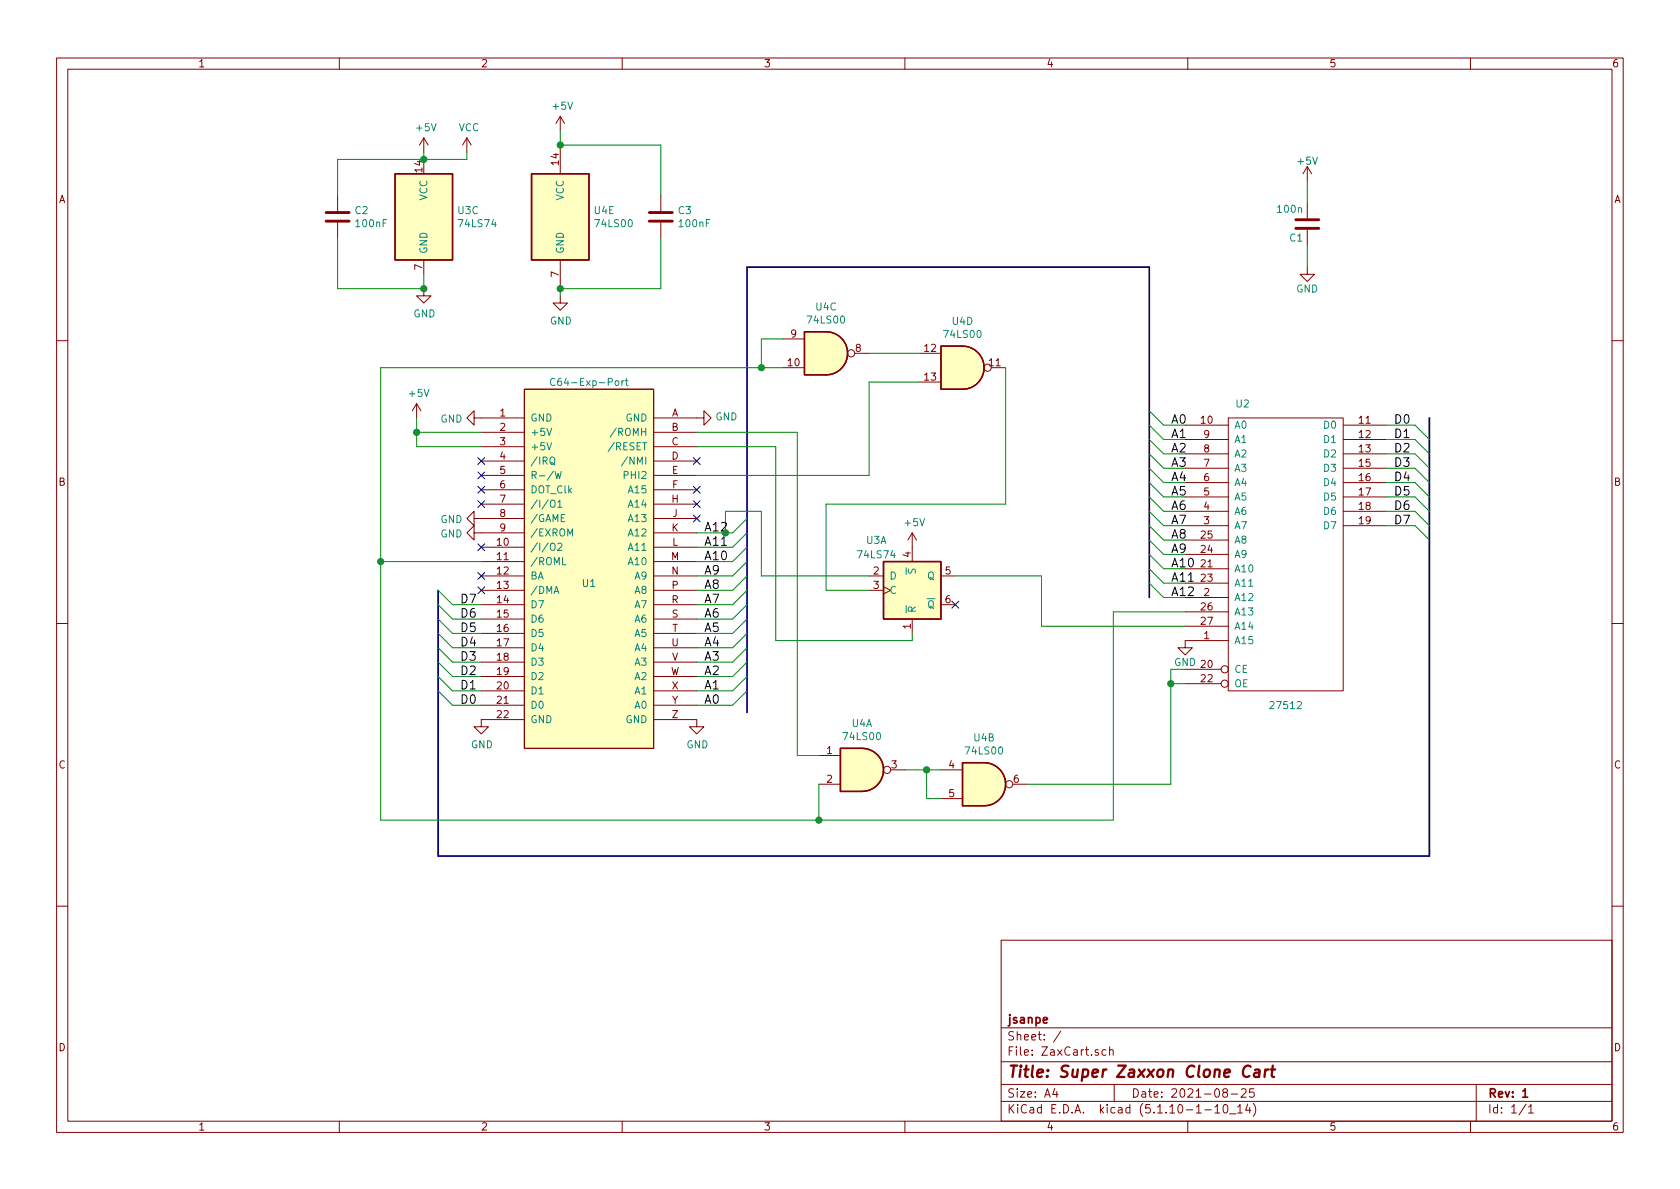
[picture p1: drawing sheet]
<svg xmlns="http://www.w3.org/2000/svg" width="297mm" height="210mm" viewBox="0 0 297 210" stroke-linecap="round" stroke-linejoin="round" font-family="sans-serif">
<g fill="none" stroke="#840000" stroke-width=".18">
<path d="M10 10.3h277v189.9h-277zM12 12.2h273v186.1h-273zM60 10.3v1.9M110 10.3v1.9M160 10.3v1.9M210 10.3v1.9M260 10.3v1.9M59.7 34.5v2.8M59.7 39.4v2.8M74.9 24.4v2.5M74.9 24.4l-.7 1.2M74.9 24.4l.8 1.2"/>
<path d="M82.5 24.4l-.7 1.2M82.5 24.4v2.5M82.5 24.4l.8 1.2M99.1 20.6v2.5M99.1 25.6v5.1M99.1 20.6l-.8 1.2M99.1 20.6l.7 1.2M116.8 34.5v2.8M116.8 39.4v2.8M231.1 29.5v2.5M231.1 35.8v2.8M231.1 29.5l-.7 1.2"/>
<path d="M231.1 29.5l.8 1.2M74.9 51v1.3h1.3l-1.3 1.3-1.2-1.3h1.2M74.9 46v2.5M99.1 52.3v1.3h1.2l-1.2 1.3-1.3-1.3h1.3M99.1 46v5M138.4 59.9h3.8M231.1 47.2v1.3h1.3l-1.3 1.3-1.2-1.3h1.2M231.1 40.6v2.8M10 60.2h2M73.7 71.4l-.8 1.2M73.7 71.4v2.5M73.7 71.4l.7 1.2"/>
<path d="M83.8 73.9v-1.3l-1.3 1.3 1.3 1.3v-1.3h8.9M85.1 76.4h7.6M85.1 79h7.6M92.7 68.8h22.9v63.5h-22.9zM115.6 73.9h8.9v-1.3l1.2 1.3-1.2 1.3v-1.3M115.6 76.4h7.6M115.6 79h7.6M138.4 65h3.8M151.1 62.5h2.6M162.6 62.5h3.8M162.6 67.6h3.8M175.3 65h2.5"/>
<path d="M209.5 75.2h7.7M209.5 77.7h7.7M217.2 73.9h20.3v48.3h-20.3zM237.5 75.2h7.6M237.5 77.7h7.6M285 60.2h2M83.8 94.2v-1.2l-1.3 1.2 1.3 1.3v-1.3h8.9M83.8 91.7v-1.3l-1.3 1.3 1.3 1.3v-1.3h8.9M85.1 81.5h7.6M85.1 84.1h7.6M85.1 86.6h7.6M85.1 89.1h7.6"/>
<path d="M85.1 96.8h7.6M85.1 99.3h7.6M115.6 81.5h7.6M115.6 84.1h7.6M115.6 86.6h7.6M115.6 89.1h7.6M115.6 91.7h7.6M115.6 94.2h7.6M115.6 96.8h7.6M115.6 99.3h7.6M161.3 94.2v5.1M161.3 94.2l-.8 1.3"/>
<path d="M161.3 94.2l.8 1.3M209.5 80.3h7.7M209.5 82.8h7.7M209.5 85.3h7.7M209.5 87.9h7.7M209.5 90.4h7.7M209.5 93h7.7M209.5 98h7.7M209.5 95.5h7.7M237.5 80.3h7.6M237.5 82.8h7.6M237.5 85.3h7.6"/>
<path d="M237.5 87.9h7.6M237.5 90.4h7.6M237.5 93h7.6M10 110.3h2M85.1 101.8h7.6M85.1 104.4h7.6M85.1 106.9h7.6M85.1 109.5h7.6M85.1 112h7.6M85.1 114.5h7.6M85.1 117.1h7.6M85.1 119.6h7.6"/>
<path d="M115.6 101.8h7.6M115.6 104.4h7.6M115.6 106.9h7.6M115.6 109.5h7.6M115.6 112h7.6M115.6 114.5h7.6M115.6 117.1h7.6M115.6 119.6h7.6M153.7 101.8h2.5M153.7 104.4h2.5M156.2 103.8l1.3 .6-1.3 .6M161.3 109.5v2.5"/>
<path d="M166.4 101.8h2.5M166.4 106.9h2.5M209.5 105.7h7.7M209.5 118.4h6.4M209.5 100.6h7.7M209.5 103.1h7.7M209.5 108.2h7.7M209.5 110.7h7.7M217.2 113.3h-7.7v1.2h1.3l-1.3 1.3-1.2-1.3h1.2M285 110.3h2M85.1 122.2h7.6M85.1 124.7h7.6"/>
<path d="M92.7 127.2h-7.6v1.3h1.3l-1.3 1.3-1.3-1.3h1.3M115.6 127.2h7.6v1.3h1.3l-1.3 1.3-1.3-1.3h1.3M115.6 122.2h7.6M115.6 124.7h7.6M144.8 133.6h3.8M144.8 138.7h3.8M157.5 136.1h2.5M166.4 136.1h3.8M179.1 138.7h2.5M209.5 120.9h6.4M166.4 141.2h3.8M10 160.2h2"/>
<path d="M177 166.3h108v32h-108zM285 160.2h2M60 198.3v1.9M110 198.3v1.9M160 198.3v1.9M177 194.8h108M177 191.8h108M177 187.8h108M177 181.8h108M186.5 192.5l-.4 1h1M186.8 193v1M187.6 182.3l-1.3 2"/>
<path d="M195.6 185.7l-.5-.1-.3 .3 .2 .6h.6M196.2 185.7l.2-.1 .4 .1v.9M196.2 185.1v1.5M197 191.8v3M210 198.3v1.9M213 196.3h1.2M214.8 195.8l.4-.5v1.5M214.8 196.8h.9M216.4 195.5l.3-.2a.94 .94 0 0 1 0 1.5l-.4-.3v-.6zM216.5 193.2l-.3-.3 .1-.2a.48 .48 0 0 1 .6-.1l.1 .2-.1 .3-.6 .1a.48 .48 0 0 0 0 .7l.2 .1 .5-.1v-.4l-.2-.3M217.4 197h1.1M217.7 193.5h1.1"/>
<path d="M218.8 195.8l.5-.5v1.5M218.8 196.8h.9M219.5 192.7l.2-.2h.3l.3 .2v.3v.2l-.9 .8h.9M220.6 195.2l-.4 1.1h1M221 195.8v1M221.6 195.1a1.71 1.71 0 0 1 0 2.3M221.7 192.5h-.7l-.1 .7 .2-.1 .5 .1 .2 .2-.1 .5-.2 .1-.6-.1M260 198.3v1.9M261 191.8v6.5M269.8 195.2l-1.2 2M270.3 195.8l.4-.5v1.5M270.3 196.8h.8"/>
<circle cx="150.5" cy="62.5" r=".63"/>
<circle cx="174.6" cy="65" r=".63"/>
<circle cx="216.5" cy="118.4" r=".63"/>
<circle cx="156.8" cy="136.1" r=".63"/>
<circle cx="178.4" cy="138.7" r=".63"/>
<circle cx="216.5" cy="120.9" r=".63"/>
</g>
<path d="M269.2 193l.5-.5v1.5M269.2 194h.9" fill="none" stroke="#840000" stroke-width=".3"/>
<path d="M221.1 188.6a.87 .87 0 0 0-1 0 .87 .87 0 0 0-.3 1 .69 .69 0 0 0 .3 .8 .69 .69 0 0 0 .8-.1M221.9 189.2h.8l-.1 1.2M222.7 189.6l-.7 .1a.4 .4 0 0 0-.3 .3 .4 .4 0 0 0 .2 .4l.7-.1M223.7 189.1l-.1 1.3M224.3 189.1a.55 .55 0 0 0-.6 .4M224.7 189.1h.8M225 188.4l-.2 1.8 .1 .1 .4 .1" fill="none" stroke="#840000" stroke-width=".41"/>
<g fill="#ffffc2" stroke="#ffffc2" stroke-width=".18">
<path d="M92.7 68.8h22.9v63.5h-22.9z"/>
<path d="M156.2 99.3h10.2v10.2h-10.2z"/>
<path d="M69.8 30.7h10.2v15.3h-10.2z"/>
<path d="M152.4 132.3a3.8 3.8 0 0 1 3.8 3.8 3.8 3.8 0 0 1-3.8 3.8z"/>
<path d="M148.6 132.3h3.8v7.6h-3.8z"/>
<path d="M174 134.9a3.8 3.8 0 0 1 3.8 3.8 3.8 3.8 0 0 1-3.8 3.8z"/>
<path d="M170.2 134.9h3.8v7.6h-3.8z"/>
<path d="M146 58.7a3.8 3.8 0 0 1 3.9 3.8 3.8 3.8 0 0 1-3.9 3.8z"/>
<path d="M142.2 58.7h3.8v7.6h-3.8z"/>
<path d="M170.2 61.2a3.8 3.8 0 0 1 3.8 3.8 3.8 3.8 0 0 1-3.8 3.8z"/>
<path d="M166.4 61.2h3.8v7.6h-3.8z"/>
<path d="M94 30.7h10.1v15.3h-10.1z"/>
</g>
<g fill="none" stroke="#008484" stroke-width=".18">
<path d="M96.7 75.7l.4 1.3 .4-1.3M96.7 78.3l.4 1.2 .4-1.2M98.1 67a.51 .51 0 0 0-.6 0 .51 .51 0 0 0-.2 .6 .46 .46 0 0 0 .3 .5 .46 .46 0 0 0 .5-.1M109 75.7l-1.1 1.6M110 67.3v.9M110.3 67.3l-.3 .3M110.6 67.3h.4M110.7 66.9v1.1l.3 .2M97.3 81l.2-.2a.47 .47 0 0 1 .6 .4l-.1 .7-.2 .2-.4-.1a1 1 0 0 1-.1-1zM97.4 88.6a.45 .45 0 0 1 .7 0 .88 .88 0 0 1-.3 1.1h-.3a1.07 1.07 0 0 1-.1-1.1zM97.4 96.2a.45 .45 0 0 1 .7 0 .88 .88 0 0 1-.3 1.1h-.3a1.07 1.07 0 0 1-.1-1.1zM97.5 81.8l.6 .4"/>
<path d="M98.1 83.4l.4 1.2 .2-.9 .2 .9 .3-1.2M98.6 88.8l.4-.4v1.3M98.6 96.2l.5-.1 .3 .3-.8 .9h.8M98.6 89.7h.8M99.5 98.6v1.3h.6M100.4 94.8v-1.3l.4 .9 .4-.9v1.3M110.9 80.8l-1 1.6M98 104.9l.4-1.2 .4 1.2"/>
</g>
<path d="M57.7 39.1h4M57.7 37.6h4M114.8 39.1h4.1M114.8 37.6h4.1M229.1 38.9h4.1M229.1 40.4h4.1" fill="none" stroke="#840000" stroke-width=".51"/>
<path d="M69.8 30.7h10.2v15.3h-10.2zM94 30.7h10.1v15.3h-10.1zM142.2 58.7h3.8a3.8 3.8 0 0 1 3.9 3.8 3.8 3.8 0 0 1-3.9 3.8h-3.8zM166.4 61.2h3.8a3.8 3.8 0 0 1 3.8 3.8 3.8 3.8 0 0 1-3.8 3.8h-3.8zM156.2 99.3h10.2v10.2h-10.2zM148.6 132.3h3.8a3.8 3.8 0 0 1 3.8 3.8 3.8 3.8 0 0 1-3.8 3.8h-3.8zM170.2 134.9h3.8a3.8 3.8 0 0 1 3.8 3.8 3.8 3.8 0 0 1-3.8 3.8h-3.8z" fill="none" stroke="#840000" stroke-width=".25"/>
<path d="M252.7 73.9v77.5h-175.2v-47M203.2 105.7v-58.5h-71.1v78.8" fill="none" stroke="#000084" stroke-width=".3"/>
<g fill="none" stroke="#008400" stroke-width=".18">
<path d="M74.9 26.9v1.3M82.5 26.9v1.3h-22.8v6.3M99.1 23.1v2.5h17.7v8.9M231.1 32v3.8M59.7 42.2v8.8h15.2v-2.5M116.8 42.2v8.8h-17.7v1.3M138.4 59.9h-3.8v5.1M231.1 43.4v3.8M73.7 73.9v5.1h11.4M73.7 76.4h11.4M123.2 76.4h17.8v57.2h3.8M123.2 79h14v34.3h24.1v-1.3"/>
<path d="M138.4 65h-71.1v80h129.5v-36.8h12.7M153.7 62.5h8.9M162.6 67.6h-8.9v16.5h-30.5M177.8 65v24.1h-31.8v15.3h7.7M203.2 77.7l2.5 2.6h3.8M203.2 75.2l2.5 2.5h3.8M203.2 72.6l2.5 2.6h3.8M245.1 77.7h5.1l2.5 2.6M245.1 75.2h5.1l2.5 2.5M67.3 99.3h17.8M128.3 94.2v-3.8h6.3v11.4h19.1M132.1 96.8l-2.6 2.5h-6.3"/>
<path d="M132.1 99.3l-2.6 2.5h-6.3M132.1 91.7l-2.6 2.5h-6.3M132.1 94.2l-2.6 2.6h-6.3M203.2 90.4l2.5 2.6h3.8M203.2 87.9l2.5 2.5h3.8M203.2 85.3l2.5 2.6h3.8M203.2 82.8l2.5 2.5h3.8M203.2 80.3l2.5 2.5h3.8M203.2 93l2.5 2.5h3.8M203.2 95.5l2.5 2.5h3.8M203.2 98l2.5 2.6h3.8M245.1 93h5.1l2.5 2.5"/>
<path d="M245.1 90.4h5.1l2.5 2.6M245.1 87.9h5.1l2.5 2.5M245.1 85.3h5.1l2.5 2.6M245.1 82.8h5.1l2.5 2.5M245.1 80.3h5.1l2.5 2.5M77.5 104.4l2.5 2.5h5.1M77.5 106.9l2.5 2.6h5.1M77.5 109.5l2.5 2.5h5.1M77.5 112l2.5 2.5h5.1M77.5 114.5l2.5 2.6h5.1M77.5 117.1l2.5 2.5h5.1M77.5 119.6l2.5 2.6h5.1"/>
<path d="M132.1 101.8l-2.6 2.6h-6.3M132.1 104.4l-2.6 2.5h-6.3M132.1 106.9l-2.6 2.6h-6.3M132.1 109.5l-2.6 2.5h-6.3M132.1 112l-2.6 2.5h-6.3M132.1 114.5l-2.6 2.6h-6.3M132.1 117.1l-2.6 2.5h-6.3M132.1 119.6l-2.6 2.6h-6.3M168.9 101.8h15.2v8.9h25.4M203.2 100.6l2.5 2.5h3.8M203.2 103.1l2.5 2.6h3.8M209.5 118.4h-2.5v20.3h-25.4"/>
<path d="M77.5 122.2l2.5 2.5h5.1M132.1 122.2l-2.6 2.5h-6.3M144.8 138.7v6.3M160 136.1h6.4M163.8 136.1v5.1h2.6M207 120.9h2.5"/>
</g>
<g fill="#008400" stroke="#008400" stroke-width=".25">
<circle cx="163.8" cy="136.1" r=".51"/>
<circle cx="144.8" cy="145" r=".51"/>
<circle cx="67.3" cy="99.3" r=".51"/>
<circle cx="134.6" cy="65" r=".51"/>
<circle cx="207" cy="120.9" r=".51"/>
<circle cx="99.1" cy="25.6" r=".51"/>
<circle cx="74.9" cy="51" r=".51"/>
<circle cx="73.7" cy="76.4" r=".51"/>
<circle cx="99.1" cy="51" r=".51"/>
<circle cx="128.3" cy="94.2" r=".51"/>
<circle cx="74.9" cy="28.2" r=".51"/>
</g>
<g fill="none" stroke="#000084" stroke-width=".18">
<path d="M84.5 96.2l1.2 1.2M84.5 88.5l1.2 1.3M84.5 86l1.2 1.2M84.5 83.5l1.2 1.2M84.5 80.9l1.2 1.2M85.7 96.2l-1.2 1.2M85.7 88.5l-1.2 1.3M85.7 86l-1.2 1.2M85.7 83.5l-1.2 1.2M85.7 80.9l-1.2 1.2M122.6 80.9l1.2 1.2M122.6 86l1.2 1.2"/>
<path d="M122.6 88.5l1.2 1.3M122.6 91.1l1.2 1.2M123.8 80.9l-1.2 1.2M123.8 86l-1.2 1.2M123.8 88.5l-1.2 1.3M123.8 91.1l-1.2 1.2M84.5 103.8l1.2 1.2M84.5 101.2l1.2 1.3M85.7 103.8l-1.2 1.2M85.7 101.2l-1.2 1.3M168.3 106.3l1.2 1.2M169.5 106.3l-1.2 1.2"/>
</g>
<text font-size="2.8" fill="#840000" x="178" y="190.5">Title: Super Zaxxon Clone Cart</text>
<g font-size="2.1">
<text x="207" y="77.5">A1</text>
<text x="207" y="74.9">A0</text>
<text x="246.4" y="77.5">D1</text>
<text x="246.4" y="74.9">D0</text>
<text x="207" y="82.5">A3</text>
<text x="207" y="80">A2</text>
<text x="246.4" y="82.5">D3</text>
<text x="246.4" y="80">D2</text>
<text x="207" y="87.6">A5</text>
<text x="207" y="85.1">A4</text>
<text x="246.4" y="87.6">D5</text>
<text x="246.4" y="85.1">D4</text>
<text x="124.5" y="94">A12</text>
<text x="207" y="90.2">A6</text>
<text x="207" y="95.2">A8</text>
<text x="207" y="92.7">A7</text>
<text x="246.4" y="92.7">D7</text>
<text x="246.4" y="90.2">D6</text>
<text x="124.5" y="96.5">A11</text>
<text x="124.5" y="99.1">A10</text>
<text x="124.5" y="101.6">A9</text>
<text x="207" y="97.8">A9</text>
<text x="207" y="100.3">A10</text>
<text x="81.3" y="106.7">D7</text>
<text x="124.5" y="104.1">A8</text>
<text x="124.5" y="106.7">A7</text>
<text x="207" y="105.4">A12</text>
<text x="207" y="102.9">A11</text>
<text x="81.3" y="109.2">D6</text>
<text x="81.3" y="111.8">D5</text>
<text x="124.5" y="109.2">A6</text>
<text x="124.5" y="111.8">A5</text>
<text x="81.3" y="114.3">D4</text>
<text x="81.3" y="116.8">D3</text>
<text x="81.3" y="119.4">D2</text>
<text x="124.5" y="114.3">A4</text>
<text x="124.5" y="116.8">A3</text>
<text x="124.5" y="119.4">A2</text>
<text x="81.3" y="121.9">D1</text>
<text x="81.3" y="124.5">D0</text>
<text x="124.5" y="121.9">A1</text>
<text x="124.5" y="124.5">A0</text>
</g>
<g font-size="2.1" fill="#840000">
<text x="178" y="184">Sheet: /</text>
<text x="178" y="181">jsanpe</text>
<text x="178" y="186.7">File: ZaxCart.sch</text>
<text x="178" y="196.9">KiCad E.D.A. kicad (5.1.10-1-10_14)</text>
<text x="178" y="194.1">Size: A4</text>
<text x="200" y="194.1">Date: 2021-08-25</text>
<text x="263" y="194.1">Rev: 1</text>
<text x="263" y="196.9">Id: 1/1</text>
</g>
<g font-size="1.8" fill="#840000">
<text x="35" y="11.9">1</text>
<text x="85" y="11.9">2</text>
<text x="135" y="11.9">3</text>
<text x="185" y="11.9">4</text>
<text x="235" y="11.9">5</text>
<text x="285" y="11.9">6</text>
<text x="98.8" y="29.2" transform="rotate(-90 98.8 29.2)">14</text>
<text x="10.4" y="35.9">A</text>
<text x="74.7" y="30.4" transform="rotate(-90 74.7 30.4)">14</text>
<text x="285.4" y="35.9">A</text>
<text x="74.7" y="47.7" transform="rotate(-90 74.7 47.7)">7</text>
<text x="98.8" y="49" transform="rotate(-90 98.8 49)">7</text>
<text x="139.9" y="59.7">9</text>
<text x="139.4" y="64.8">10</text>
<text x="151.3" y="62.2">8</text>
<text x="163.5" y="62.2">12</text>
<text x="174.9" y="64.8">11</text>
<text x="163.5" y="67.3">13</text>
<text x="88.4" y="73.7">1</text>
<text x="88.4" y="76.2">2</text>
<text x="118.7" y="73.7">A</text>
<text x="118.7" y="76.2">B</text>
<text x="212.4" y="74.9">10</text>
<text x="212.9" y="77.5">9</text>
<text x="240.3" y="74.9">11</text>
<text x="240.3" y="77.5">12</text>
<text x="88.4" y="78.7">3</text>
<text x="88.4" y="81.3">4</text>
<text x="88.4" y="83.8">5</text>
<text x="118.7" y="78.7">C</text>
<text x="118.7" y="81.3">D</text>
<text x="118.8" y="83.8">E</text>
<text x="212.9" y="82.5">7</text>
<text x="212.9" y="80">8</text>
<text x="240.3" y="80">13</text>
<text x="240.3" y="82.5">15</text>
<text x="10.4" y="85.9">B</text>
<text x="88.4" y="86.4">6</text>
<text x="88.4" y="88.9">7</text>
<text x="118.7" y="88.9">H</text>
<text x="118.8" y="86.4">F</text>
<text x="212.9" y="87.6">5</text>
<text x="212.9" y="85.1">6</text>
<text x="240.3" y="85.1">16</text>
<text x="240.3" y="87.6">17</text>
<text x="285.4" y="85.9">B</text>
<text x="88.4" y="91.4">8</text>
<text x="88.4" y="94">9</text>
<text x="118.7" y="94">K</text>
<text x="118.9" y="91.4">J</text>
<text x="212.4" y="95.2">25</text>
<text x="212.9" y="92.7">3</text>
<text x="212.9" y="90.2">4</text>
<text x="240.3" y="90.2">18</text>
<text x="240.3" y="92.7">19</text>
<text x="87.9" y="96.5">10</text>
<text x="87.9" y="99.1">11</text>
<text x="87.9" y="101.6">12</text>
<text x="118.6" y="99.1">M</text>
<text x="118.7" y="101.6">N</text>
<text x="118.8" y="96.5">L</text>
<text x="154.5" y="101.6">2</text>
<text x="161" y="98.5" transform="rotate(-90 161 98.5)">4</text>
<text x="167.2" y="101.6">5</text>
<text x="212.4" y="100.3">21</text>
<text x="212.4" y="97.8">24</text>
<text x="87.9" y="104.1">13</text>
<text x="87.9" y="106.7">14</text>
<text x="118.7" y="106.7">R</text>
<text x="118.8" y="104.1">P</text>
<text x="154.5" y="104.1">3</text>
<text x="167.2" y="106.7">6</text>
<text x="212.4" y="102.9">23</text>
<text x="212.4" y="107.9">26</text>
<text x="212.9" y="105.4">2</text>
<text x="87.9" y="109.2">15</text>
<text x="87.9" y="111.8">16</text>
<text x="118.8" y="109.2">S</text>
<text x="118.8" y="111.8">T</text>
<text x="161" y="111.2" transform="rotate(-90 161 111.2)">1</text>
<text x="212.4" y="110.5">27</text>
<text x="212.9" y="113">1</text>
<text x="87.9" y="114.3">17</text>
<text x="87.9" y="116.8">18</text>
<text x="87.9" y="119.4">19</text>
<text x="118.5" y="119.4">W</text>
<text x="118.7" y="114.3">U</text>
<text x="118.8" y="116.8">V</text>
<text x="207.6" y="117.8">GND 20</text>
<text x="87.9" y="121.9">20</text>
<text x="87.9" y="124.5">21</text>
<text x="118.8" y="121.9">X</text>
<text x="118.8" y="124.5">Y</text>
<text x="212.4" y="120.6">22</text>
<text x="87.9" y="127">22</text>
<text x="118.8" y="127">Z</text>
<text x="10.4" y="135.9">C</text>
<text x="146.2" y="133.3">1</text>
<text x="157.6" y="135.9">3</text>
<text x="167.8" y="135.9">4</text>
<text x="285.4" y="135.9">C</text>
<text x="146.2" y="138.4">2</text>
<text x="167.8" y="141">5</text>
<text x="179.2" y="138.4">6</text>
<text x="10.4" y="185.9">D</text>
<text x="285.4" y="185.9">D</text>
<text x="35" y="199.9">1</text>
<text x="85" y="199.9">2</text>
<text x="135" y="199.9">3</text>
<text x="185" y="199.9">4</text>
<text x="235" y="199.9">5</text>
<text x="285" y="199.9">6</text>
</g>
<g font-size="1.8" fill="#008484">
<text x="73.7" y="23.2">+5V</text>
<text x="81.1" y="23.2">VCC</text>
<text x="97.8" y="19.4">+5V</text>
<text x="229.5" y="29.1">+5V</text>
<text x="75.6" y="35.5" transform="rotate(-90 75.6 35.5)">VCC</text>
<text x="99.7" y="35.5" transform="rotate(-90 99.7 35.5)">VCC</text>
<text x="62.8" y="37.9">C2</text>
<text x="63.1" y="40.2">100nF</text>
<text x="81" y="37.9">U3C</text>
<text x="81.3" y="40.2">74LS74</text>
<text x="105.1" y="37.9">U4E</text>
<text x="105.4" y="40.2">74LS00</text>
<text x="120" y="37.9">C3</text>
<text x="120.2" y="40.2">100nF</text>
<text x="226" y="37.6">100n</text>
<text x="75.6" y="45" transform="rotate(-90 75.6 45)">GND</text>
<text x="99.7" y="45" transform="rotate(-90 99.7 45)">GND</text>
<text x="228.1" y="42.7">C1</text>
<text x="229.2" y="51.7">GND</text>
<text x="73.1" y="56.1">GND</text>
<text x="97.2" y="57.4">GND</text>
<text x="143" y="57.2">74LS00</text>
<text x="144.3" y="54.9">U4C</text>
<text x="167.1" y="59.8">74LS00</text>
<text x="168.4" y="57.4">U4D</text>
<text x="72.4" y="70.2">+5V</text>
<text x="98.6" y="68.2">C64-Exp-Port</text>
<text x="77.9" y="74.7">GND</text>
<text x="93.7" y="74.5">GND</text>
<text x="93.7" y="77.1">+5V</text>
<text x="108.7" y="77.1">/ROMH</text>
<text x="110.6" y="74.5">GND</text>
<text x="126.5" y="74.3">GND</text>
<text x="218.2" y="75.8">A0</text>
<text x="218.6" y="72.1">U2</text>
<text x="234.2" y="75.8">D0</text>
<text x="93.7" y="79.6">+5V</text>
<text x="93.7" y="82.2">/IRQ</text>
<text x="108.2" y="79.6">/RESET</text>
<text x="110.8" y="82.2">/NMI</text>
<text x="218.2" y="83.4">A3</text>
<text x="218.2" y="80.9">A2</text>
<text x="218.2" y="78.4">A1</text>
<text x="234.2" y="78.4">D1</text>
<text x="234.2" y="80.9">D2</text>
<text x="234.2" y="83.4">D3</text>
<text x="93.7" y="84.7">R-/W</text>
<text x="93.7" y="87.2">DOT_Clk</text>
<text x="93.7" y="89.8">/I/O1</text>
<text x="110.6" y="84.7">PHI2</text>
<text x="111.3" y="87.2">A15</text>
<text x="111.3" y="89.8">A14</text>
<text x="218.2" y="88.5">A5</text>
<text x="218.2" y="86">A4</text>
<text x="234.2" y="86">D4</text>
<text x="234.2" y="88.5">D5</text>
<text x="77.9" y="95">GND</text>
<text x="77.9" y="92.5">GND</text>
<text x="93.7" y="92.3">/GAME</text>
<text x="93.7" y="94.9">/EXROM</text>
<text x="111.3" y="92.3">A13</text>
<text x="111.3" y="94.9">A12</text>
<text x="160.1" y="93.1">+5V</text>
<text x="218.2" y="93.6">A7</text>
<text x="218.2" y="91.1">A6</text>
<text x="234.2" y="91.1">D6</text>
<text x="234.2" y="93.6">D7</text>
<text x="93.7" y="97.4">/I/O2</text>
<text x="93.7" y="99.9">/ROML</text>
<text x="111.3" y="97.4">A11</text>
<text x="111.3" y="99.9">A10</text>
<text x="151.8" y="98.7">74LS74</text>
<text x="153.2" y="96.2">U3A</text>
<text x="161.9" y="101.5" transform="rotate(-90 161.9 101.5)">S</text>
<text x="218.2" y="101.2">A10</text>
<text x="218.2" y="98.7">A9</text>
<text x="218.2" y="96.1">A8</text>
<text x="93.7" y="102.5">BA</text>
<text x="93.7" y="105">/DMA</text>
<text x="93.7" y="107.6">D7</text>
<text x="103" y="103.8">U1</text>
<text x="112.3" y="102.5">A9</text>
<text x="112.3" y="105">A8</text>
<text x="112.3" y="107.6">A7</text>
<text x="157.2" y="102.5">D</text>
<text x="157.2" y="105">C</text>
<text x="164" y="102.5">Q</text>
<text x="164" y="107.6">Q</text>
<text x="218.2" y="106.3">A12</text>
<text x="218.2" y="103.8">A11</text>
<text x="93.7" y="110.1">D6</text>
<text x="93.7" y="112.6">D5</text>
<text x="112.3" y="110.1">A6</text>
<text x="112.3" y="112.6">A5</text>
<text x="161.9" y="108.5" transform="rotate(-90 161.9 108.5)">R</text>
<text x="218.2" y="113.9">A15</text>
<text x="218.2" y="108.8">A13</text>
<text x="218.2" y="111.4">A14</text>
<text x="93.7" y="115.2">D4</text>
<text x="93.7" y="117.7">D3</text>
<text x="112.3" y="115.2">A4</text>
<text x="112.3" y="117.7">A3</text>
<text x="218.2" y="119">CE</text>
<text x="93.7" y="122.8">D1</text>
<text x="93.7" y="125.3">D0</text>
<text x="93.7" y="120.3">D2</text>
<text x="112.3" y="120.3">A2</text>
<text x="112.3" y="122.8">A1</text>
<text x="112.3" y="125.3">A0</text>
<text x="218.2" y="121.5">OE</text>
<text x="224.9" y="125.4">27512</text>
<text x="93.7" y="127.9">GND</text>
<text x="110.6" y="127.9">GND</text>
<text x="149.3" y="130.9">74LS00</text>
<text x="150.6" y="128.6">U4A</text>
<text x="172.2" y="131.1">U4B</text>
<text x="83.3" y="132.3">GND</text>
<text x="121.4" y="132.3">GND</text>
<text x="170.9" y="133.4">74LS00</text>
</g>
</svg>
